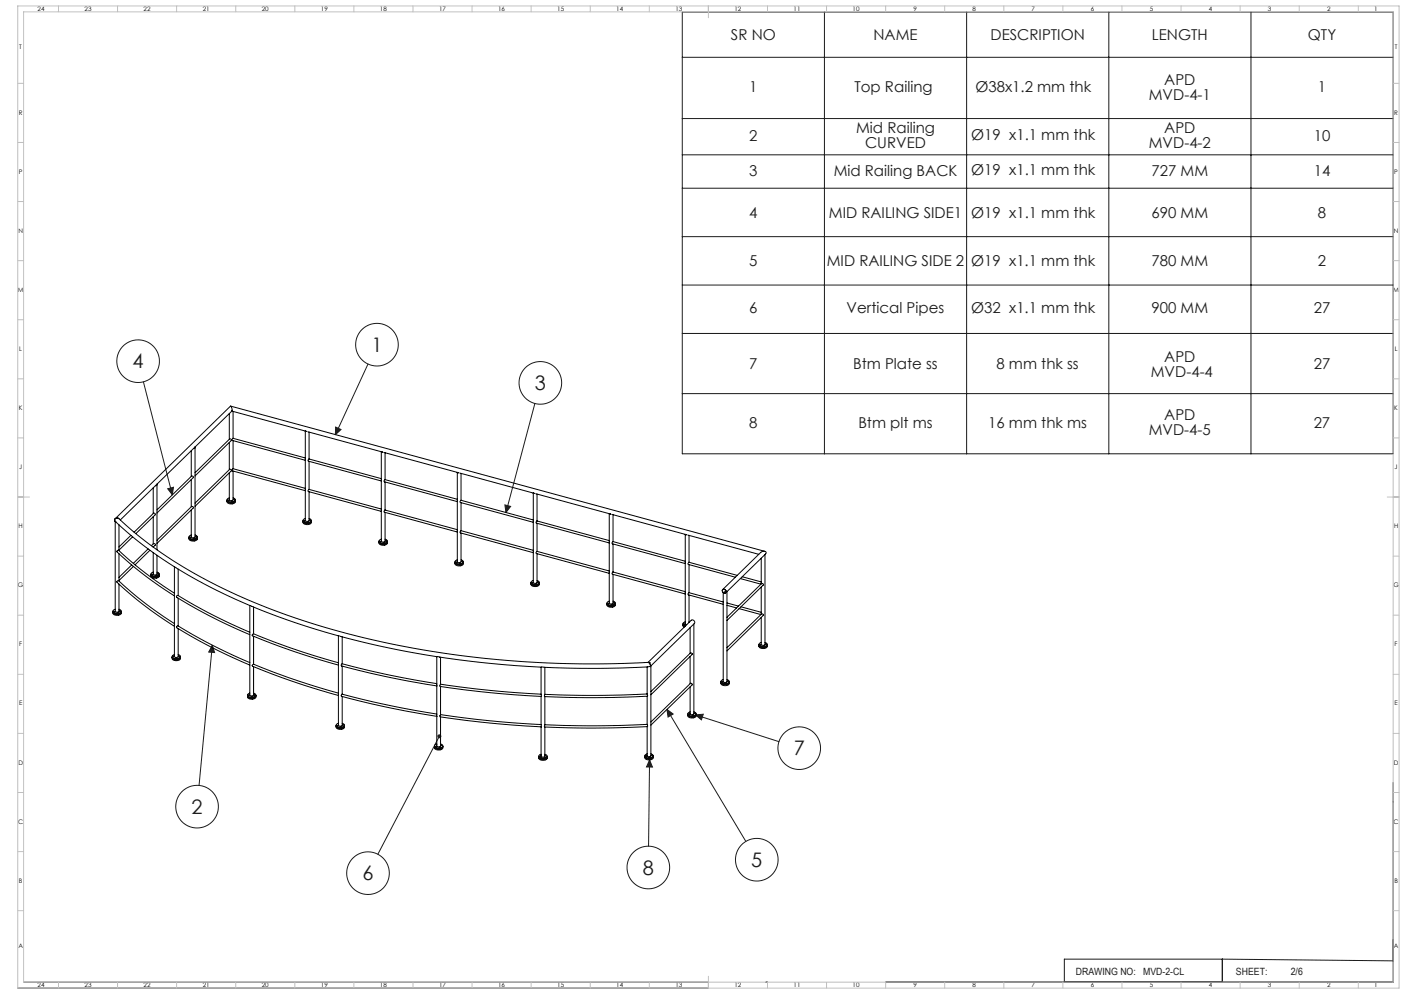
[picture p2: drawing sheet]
<svg xmlns="http://www.w3.org/2000/svg" width="1189mm" height="841mm" viewBox="0 0 1189 841" stroke-linecap="round" stroke-linejoin="round" font-family="sans-serif">
<g fill="none" stroke="#191924" stroke-width=".85">
<path d="M577 10h602v374h-602zM698 10v374M818 10v374M938 10v374M1059 10v374M577 48h602M577 100h602M577 131h602M577 159h602M577 200h602M577 241h602M577 282h602"/>
<path d="M311 308l-27 60M121 323l25 96M577 333h602M453 341l-25 93M284 361l5 2-5 5zM142 414l5-2-1 7zM427 427l5 1-4 6zM180 546l2 6h-5zM180 546l-12 119M564 600l67 112M564 600l6 4-5 3zM589 605l6-1-1 5z"/>
<path d="M589 605l70 22M372 623l-52 100M550 643l2 6h-5zM550 643l-1 73M1179 662v169h-430M1034 812h-133v19M1034 812v19M1034 812l145 1M15 836h584M20 831h579M648 831h1"/>
<circle cx="319" cy="292" r="18"/>
<circle cx="117" cy="306" r="18"/>
<circle cx="457" cy="324" r="18"/>
<circle cx="676" cy="633" r="18"/>
<circle cx="167" cy="683" r="18"/>
<circle cx="311" cy="739" r="18"/>
<circle cx="549" cy="734" r="18"/>
<circle cx="640" cy="727" r="18"/>
</g>
<g fill="none" stroke="#c0c0c0" stroke-width=".85">
<path d="M15 5h1169v831h-1169zM20 10h1159v821h-1159zM49 5v5M99 5v5M149 5v5M199 5v5M249 5v5M299 5v5M349 5v5M399 5v5M449 5v5M499 5v5"/>
<path d="M549 5v5M599 5v10M649 5v5M699 5v5M749 5v5M799 5v5M849 5v5M899 5v5M949 5v5M999 5v5M1049 5v5M1099 5v5"/>
<path d="M1149 5v5M15 71h5M1179 71h5M15 121h5M1179 121h5M15 171h5M1179 171h5M15 221h5M1179 221h5M15 271h5M1179 271h5M15 321h5"/>
<path d="M1179 321h5M15 371h5M1179 371h5M15 421h10M1174 421h10M15 471h5M1179 471h5M15 521h5M1179 521h5M15 571h5M1179 571h5M15 621h5"/>
<path d="M1179 621h5M15 671h5M1179 671h5M15 721h5M1179 721h5M15 771h5M1179 771h5M49 831v5M99 831v5M149 831v5M199 831v5M249 831v5"/>
<path d="M299 831v5M349 831v5M399 831v5M449 831v5M499 831v5M549 831v5M599 826v10M649 831v5M699 831v5M749 831v5M799 831v5M849 831v5"/>
<path d="M899 831v5M949 831v5M999 831v5M1049 831v5M1099 831v5M1149 831v5"/>
</g>
<path d="M284 361l5 2-5 5zM180 546l2 6h-5zM427 427l5 1-4 6zM589 605l6-1-1 5zM550 643l2 6h-5zM142 414l5-2-1 7zM564 600l6 4-5 3zM371 622v2l1 1 1-1v-1v-1l-1 1 1-2z" fill="#191924"/>
<g fill="none" stroke="#000" stroke-width=".85">
<path d="M194 350v22M195 344l452 122M196 348l63 17M197 348v23M165 378l-1 1M165 378v76l-1 1-2-1v-23M165 378v1h-1M194 374v23M197 371l-1 1 1 1 61 16M197 373v24M197 371l61 16M259 365h.1"/>
<path d="M260 365h-2v24M261 365l63 17M262 366v22M162 381v22M165 400l29-29 2 1v1l-31 30M197 399v24l-1 1-2-1v-23M197 397h-1l1 1 61 17M197 397l61 16M258 389v25M262 388l-1 1v1l62 17M262 390v24M262 388l61 17"/>
<path d="M323 382v1M324 382h-1v24M325 383l63 17M326 383v23M387 400h.1M388 400h-1v24M130 413v21M133 410l-1 1h1v-1v55M162 406v23M258 415v25l2 1 2-1v-24M258 414v1M262 414l-1 1v1l62 17"/>
<path d="M262 414l61 17M323 407v26M323 406v1M326 406l-1 1v1l62 16M326 408v24M326 406l61 16M389 400l63 17M390 401v22M451 417l1 1M453 417h-2v50M453 418l64 17M454 418v23"/>
<path d="M97 439l98-95 1 4-94 92M99 438l2 1a390 390 0 0 0 132 78l35 12 36 10 35 7 43 8 41 4 41 3 42 1 43-1M99 438h.1M99 438a1.6 1.6 0 0 0-2 1 1.6 1.6 0 0 0 1 2v76l1 1 2-1v-23M99 438a1.6 1.6 0 0 0-2 1 1.6 1.6 0 0 0 0 2M130 437v23M133 431l29-28h2l-1 1-30 30M162 429h1v1l-30 30M162 428l-29 29M165 426l29-29 2 1-31 30M192 423v2a4 4 0 0 0 7 0v-2M192 424a4 4 0 0 0 7 0 4 4 0 0 1-7 0z"/>
<path d="M193 423h1zM194 421a1.7 1.7 0 0 0-2 2 1.7 1.7 0 0 0 2 2h1a2.6 2.6 0 0 0 3 0 2.6 2.6 0 0 0 1-3l-2-1M258 439a1.7 1.7 0 0 0-2 2 1.7 1.7 0 0 0 3 1 2.9 2.9 0 0 0 4-2l-1-1M323 433v25l1 1 2-1v-24M326 432l-1 1 62 17M326 432l61 16M387 424v51l1 1 2-1v-24M390 423l-1 1 1 1 61 17M390 423l61 17M390 425v24M516 435v23M516 435h1"/>
<path d="M516 435h.1M518 435l63 17M519 435v23M98 441v1M98 442a308 308 0 0 0 50 38M101 444v22M111 453l-10 10M112 454l-11 11M113 450l17-16 1 1v1l-16 15M160 455a4 4 0 0 0 7 0 4 4 0 0 1-7 0zM160 454v2a4 4 0 0 0 7 0v-2M162 453a1.7 1.7 0 0 0-2 2 1.7 1.7 0 0 0 2 1h1a2.6 2.6 0 0 0 2 0 2.6 2.6 0 0 0 2-2l-2-1"/>
<path d="M256 441a4 4 0 0 0 7 0 4 4 0 0 1-7 0zM256 440v2a4 4 0 0 0 7 0v-2M321 458a4 4 0 0 0 7 0 4 4 0 0 1-7 0zM321 458v2a4 4 0 0 0 7 0v-2M323 456a1.7 1.7 0 0 0-2 2 1.7 1.7 0 0 0 2 2 2.9 2.9 0 0 0 5-3l-2-1M325 459h1zM390 449l-1 1 1 1 61 17M390 449l61 17M454 441v1v1l62 16M454 441l62 16M454 443v23M516 459v26"/>
<path d="M516 458v1M519 458l-1 1v1l62 17M519 458l61 17M580 452v1M581 452h-1v25M582 453l60 16M583 453v23M101 469v23M111 478l-10 11M113 479l-12 12M125 464l-12 13M127 466l-13 12"/>
<path d="M128 462l2-2h1v1l-1 2M130 468v18h1h2v-16M130 463h.1M148 480l2 1a540 540 0 0 0 136 57M148 480v75l1 1h2v-24M385 475v2a4 4 0 0 0 7 0v-2M385 476a4 4 0 0 0 7 0 4 4 0 0 1-7 0zM387 474a1.7 1.7 0 0 0-2 2 1.7 1.7 0 0 0 2 1h1a2.6 2.6 0 0 0 3 0 2.6 2.6 0 0 0 1-2l-2-1M451 468v25l2 1 1-1v-25M451 467v1M454 466v2l62 17M454 466l62 17"/>
<path d="M519 460v24M580 477v25M583 476l-1 1 1 1 39 10M583 476l41 11M583 478v23M644 472v22M647 470l-32 31v76h-1h-2v-76M128 486v1a4 4 0 0 0 7 0v-1M128 486a4 4 0 0 0 7 0 4 4 0 0 1-7 0zM129 486h.1M130 484a1.7 1.7 0 0 0-2 2 1.7 1.7 0 0 0 2 1h1a2.5 2.5 0 0 0 3-2l-1-1M132 487h1z"/>
<path d="M151 482v22M449 493a4 4 0 0 0 7 0 4 4 0 0 1-7 0zM449 493v1a4 4 0 0 0 7 0v-1M451 491a1.7 1.7 0 0 0-2 2 1.7 1.7 0 0 0 3 1v1a2.9 2.9 0 0 0 4-3l-2-1M453 494h1zM516 485v25l1 1 2-1v-24M519 484l-1 1v1l62 17M519 484l61 17M611 499a1.7 1.7 0 0 1 3 0 1.7 1.7 0 0 1-1 3 2.1 2.1 0 0 1-2-3zM612 499a1.6 1.6 0 0 1 2 0 1.6 1.6 0 0 1 0 2 1.6 1.6 0 0 1-2 0l-1-1zM612 499l32-32a2.3 2.3 0 0 1 2-1 2.3 2.3 0 0 1 2 2l-1 1v76l-1 1-2-1v-23M627 490l17 4"/>
<path d="M628 488l16 4M644 497v23M96 517v2a4 4 0 0 0 7 0v-2M96 518a4 4 0 0 0 7 0 4 4 0 0 1-7 0zM98 515a1.7 1.7 0 0 0-2 2 1.7 1.7 0 0 0 2 2 2.9 2.9 0 0 0 4-2l-1-2M100 519h.1M148 502a334 334 0 0 1-48-36h-1a237 237 0 0 0 43 34l6 4M151 506v24M211 512v76l2 1 2-1v-24M215 514v22M514 510v2a4 4 0 0 0 7 0v-2M514 511a4 4 0 0 0 7 0 4 4 0 0 1-7 0z"/>
<path d="M516 509a1.7 1.7 0 0 0-2 2 1.7 1.7 0 0 0 2 1 2.6 2.6 0 0 0 3 0 2.6 2.6 0 0 0 1-2l-1-1M519 510h1zM580 503v25l1 1M580 501v2M583 501l-1 2h1l29 8M583 501l29 8M583 503v24M612 501h1M614 500v1h-2M614 500h.1M615 501l-1 1M615 510l10 3"/>
<path d="M615 512l8 2M625 515l19 5M627 513l17 5M148 528a334 334 0 0 1-48-37l-1 1a237 237 0 0 0 43 34l6 4M211 535l-6-3a514 514 0 0 1-55-28l-1 1 1 1a447 447 0 0 0 61 31M215 536l32 13 39 12M215 536l-2 1 1 1 22 9 22 7 28 9M215 538v24M286 538v25M286 538l30 7 32 7 29 5 37 4 34 3 34 1h42l25-1M290 539v23M578 528v2l1 1"/>
<path d="M578 528l2 2M580 526a1.7 1.7 0 0 0-2 2 1.7 1.7 0 0 0 2 1M583 526h.1M584 531v22M587 528l-36 35M615 522l29-28h2v1l-31 30M146 556a4 4 0 0 0 7 0 4 4 0 0 1-7 0zM146 555v2a4 4 0 0 0 7 0v-2M146 555h1zM148 554a1.7 1.7 0 0 0-2 2 1.7 1.7 0 0 0 2 1 2.9 2.9 0 0 0 5-2l-2-1M149 557h1zM151 555l1 1z"/>
<path d="M370 556v24M373 556v23M584 555v23M615 548l29-29 2 1v1l-31 30M642 546a4 4 0 0 0 7 0 4 4 0 0 1-7 0zM642 545v2a4 4 0 0 0 7 0v-2M643 546h1zM644 544a1.7 1.7 0 0 0-2 1 1.8 1.8 0 0 0 3 2 2.8 2.8 0 0 0 4-3h-2M648 545h1zM211 561l-3-2a499 499 0 0 1-58-29l-1 1 1 1a447 447 0 0 0 61 31M215 562l32 12 39 12M215 562l-2 1a507 507 0 0 0 73 25"/>
<path d="M286 563v24M289 563h.1M289 563l43 11 38 6M290 562l39 9 41 7M290 562l-1 1M290 564v23M373 579l43 5 42 3M373 579l-1 1 1 1 23 3 30 3 32 2M458 564v25M461 565v23M548 564v25M548 560l37-35a2 2 0 0 1 2 0 2 2 0 0 1 1 2l-1 77-1 1-2-1v-23"/>
<path d="M549 561h.1M549 561l1 2v1v-1zM551 563v76l-2 1h-1v-25M551 563v1M610 577a4 4 0 0 0 7 0 4 4 0 0 1-7 0zM610 577v1a4 4 0 0 0 7 0v-1M612 575a1.7 1.7 0 0 0-2 2 1.7 1.7 0 0 0 3 1 2.7 2.7 0 0 0 4-2l-2-1M210 588v2a4 4 0 0 0 6 0v-2M210 589a4 4 0 0 0 6 0 4 4 0 0 1-6 0zM210 588h1zM211 586a1.7 1.7 0 0 0-1 2 1.7 1.7 0 0 0 2 2 2.6 2.6 0 0 0 3 0 2.6 2.6 0 0 0 1-3l-1-1M213 589h1z"/>
<path d="M215 588h1zM286 588v26h2h2v-25M286 587v1M290 587l39 10 41 7M290 587l-1 1v1l25 6 28 6 28 5M370 580v26M370 580h.1M373 581v24M458 589v26M458 589h.1M461 589v26M461 588v1"/>
<path d="M548 587l-43 1-44-1M548 589v24M548 589l-44 1-43-1M551 585l33-33 2 1v1l-35 34M284 614a4 4 0 0 0 8 0 4 4 0 0 1-8 0zM284 614v1a4 4 0 0 0 8 0v-1M285 614h1zM286 612a1.7 1.7 0 0 0-2 2 1.7 1.7 0 0 0 3 1 2.7 2.7 0 0 0 3 0 2.7 2.7 0 0 0 1-2l-1-1M288 615h1zM290 613h1zM370 606v25l1 1 2-1v-24M373 605l43 5 42 3"/>
<path d="M373 605l-1 1 1 1 23 3 30 3 32 2M458 615v25l1 1 2-1v-25M458 615h.1M548 613l-43 1-44-1M548 613v2M548 615l-44 1-43-1M551 611l33-33 2 1v1l-35 33M582 604v2a4 4 0 0 0 7 0v-2M582 605a4 4 0 0 0 7 0 4 4 0 0 1-7 0zM583 604h1zM584 602a1.7 1.7 0 0 0-2 2 1.7 1.7 0 0 0 2 2h1a2.7 2.7 0 0 0 4-3l-2-1M588 603v1z"/>
<path d="M368 632a4 4 0 0 0 7 0 4 4 0 0 1-7 0zM368 631v2a4 4 0 0 0 7 0v-2M370 629a1.7 1.7 0 0 0-2 2 1.7 1.7 0 0 0 2 2 2.7 2.7 0 0 0 3 0 2.7 2.7 0 0 0 1-3l-1-1M370 630h.1M456 640v2a4 4 0 0 0 7 0v-2M458 638a1.7 1.7 0 0 0-2 2 1.7 1.7 0 0 0 2 1l1 1a2.7 2.7 0 0 0 4-3l-2-1M458 639h-1h1M461 639h1h-1M546 639v2a4 4 0 0 0 7 0v-2M546 640h1zM548 638a1.7 1.7 0 0 0-2 2 1.7 1.7 0 0 0 2 1 2.6 2.6 0 0 0 3 0 2.6 2.6 0 0 0 1-2l-1-1M551 639h1z"/>
<path d="M456 640a4 4 0 0 0 7 0 4 4 0 0 1-7 0zM546 640a4 4 0 0 0 7 0 4 4 0 0 1-7 0zM549 641h1z"/>
<circle cx="196" cy="424" r=".4"/>
<circle cx="198" cy="422" r=".4"/>
<circle cx="262" cy="440" r=".4"/>
<circle cx="161" cy="455" r=".4"/>
<circle cx="164" cy="455" r=".4"/>
<circle cx="166" cy="454" r=".4"/>
<circle cx="258" cy="441" r=".4"/>
<circle cx="261" cy="441" r=".4"/>
<circle cx="322" cy="458" r=".4"/>
<circle cx="327" cy="457" r=".4"/>
<circle cx="386" cy="476" r=".4"/>
<circle cx="389" cy="476" r=".4"/>
<circle cx="391" cy="475" r=".4"/>
<circle cx="134" cy="485" r=".4"/>
<circle cx="450" cy="493" r=".4"/>
<circle cx="455" cy="492" r=".4"/>
<circle cx="97" cy="517" r=".4"/>
<circle cx="101" cy="517" r=".4"/>
<circle cx="515" cy="511" r=".4"/>
<circle cx="518" cy="511" r=".4"/>
<circle cx="579" cy="528" r=".4"/>
<circle cx="647" cy="546" r=".4"/>
<circle cx="611" cy="577" r=".4"/>
<circle cx="615" cy="578" r=".4"/>
<circle cx="616" cy="576" r=".4"/>
<circle cx="586" cy="605" r=".4"/>
<circle cx="369" cy="632" r=".4"/>
<circle cx="372" cy="632" r=".4"/>
<circle cx="373" cy="630" r=".4"/>
<circle cx="458" cy="641" r=".4"/>
<circle cx="461" cy="641" r=".4"/>
</g>
<g font-size="16.9" fill="#191924">
<text x="314" y="298">1</text>
<text x="112" y="312">4</text>
<text x="453" y="330">3</text>
<text x="672" y="639">7</text>
<text x="162" y="688">2</text>
<text x="636" y="733">5</text>
<text x="544" y="740">8</text>
<text x="307" y="745">6</text>
</g>
<g font-size="12.7" fill="#191924">
<text x="619" y="34">SR NO</text>
<text x="739" y="34">NAME</text>
<text x="838" y="34">DESCRIPTION</text>
<text x="975" y="34">LENGTH</text>
<text x="1107" y="34">QTY</text>
<text x="985" y="72">APD</text>
<text x="634" y="78">1</text>
<text x="723" y="78">Top Railing</text>
<text x="825" y="78">Ø38x1.2 mm thk</text>
<text x="1115" y="78">1</text>
<text x="972" y="84">MVD-4-1</text>
<text x="725" y="113">Mid Railing</text>
<text x="985" y="113">APD</text>
<text x="634" y="119">2</text>
<text x="822" y="119">Ø19 x1.1 mm thk</text>
<text x="1112" y="119">10</text>
<text x="732" y="126">CURVED</text>
<text x="972" y="126">MVD-4-2</text>
<text x="634" y="149">3</text>
<text x="706" y="149">Mid Railing BACK</text>
<text x="822" y="148">Ø19 x1.1 mm thk</text>
<text x="975" y="149">727 MM</text>
<text x="1112" y="149">14</text>
<text x="634" y="184">4</text>
<text x="701" y="184">MID RAILING SIDE1</text>
<text x="822" y="184">Ø19 x1.1 mm thk</text>
<text x="974" y="184">690 MM</text>
<text x="1115" y="184">8</text>
<text x="634" y="225">5</text>
<text x="700" y="225">MID RAILING SIDE 2</text>
<text x="822" y="225">Ø19 x1.1 mm thk</text>
<text x="974" y="225">780 MM</text>
<text x="1115" y="225">2</text>
<text x="634" y="265">6</text>
<text x="716" y="265">Vertical Pipes</text>
<text x="822" y="265">Ø32 x1.1 mm thk</text>
<text x="974" y="265">900 MM</text>
<text x="1112" y="265">27</text>
<text x="985" y="306">APD</text>
<text x="634" y="312">7</text>
<text x="722" y="312">Btm Plate ss</text>
<text x="843" y="312">8 mm thk ss</text>
<text x="1112" y="312">27</text>
<text x="974" y="319">MVD-4-4</text>
<text x="985" y="356">APD</text>
<text x="634" y="362">8</text>
<text x="726" y="362">Btm plt ms</text>
<text x="836" y="362">16 mm thk ms</text>
<text x="1112" y="362">27</text>
<text x="972" y="368">MVD-4-5</text>
</g>
<g font-size="8.5" fill="#191924">
<text x="910" y="825">DRAWING NO:</text>
<text x="967" y="825">MVD-2-CL</text>
<text x="1046" y="825">SHEET:</text>
<text x="1092" y="825">2/6</text>
</g>
<g font-size="5.3">
<text x="32" y="9">24</text>
<text x="72" y="9">23</text>
<text x="122" y="9">22</text>
<text x="172" y="9">21</text>
<text x="222" y="9">20</text>
<text x="272" y="9">19</text>
<text x="322" y="9">18</text>
<text x="372" y="9">17</text>
<text x="422" y="9">16</text>
<text x="472" y="9">15</text>
<text x="522" y="9">14</text>
<text x="572" y="9">13</text>
<text x="622" y="9">12</text>
<text x="672" y="9">11</text>
<text x="722" y="9">10</text>
<text x="773" y="9">9</text>
<text x="823" y="9">8</text>
<text x="873" y="9">7</text>
<text x="923" y="9">6</text>
<text x="973" y="9">5</text>
<text x="1023" y="9">4</text>
<text x="1073" y="9">3</text>
<text x="1123" y="9">2</text>
<text x="1163" y="9">1</text>
<text x="16" y="42">T</text>
<text x="1180" y="42">T</text>
<text x="16" y="97">R</text>
<text x="1180" y="97">R</text>
<text x="16" y="147">P</text>
<text x="1180" y="147">P</text>
<text x="16" y="197">N</text>
<text x="1180" y="197">N</text>
<text x="15" y="247">M</text>
<text x="1179" y="247">M</text>
<text x="16" y="297">L</text>
<text x="1180" y="297">L</text>
<text x="16" y="347">K</text>
<text x="1180" y="347">K</text>
<text x="16" y="397">J</text>
<text x="1180" y="397">J</text>
<text x="16" y="447">H</text>
<text x="1180" y="447">H</text>
<text x="15" y="497">G</text>
<text x="1179" y="497">G</text>
<text x="16" y="547">F</text>
<text x="1180" y="547">F</text>
<text x="16" y="597">E</text>
<text x="1180" y="597">E</text>
<text x="16" y="647">D</text>
<text x="1180" y="647">D</text>
<text x="15" y="697">C</text>
<text x="1179" y="697">C</text>
<text x="16" y="747">B</text>
<text x="1180" y="747">B</text>
<text x="16" y="802">A</text>
<text x="1180" y="802">A</text>
<text x="32" y="835">24</text>
<text x="72" y="835">23</text>
<text x="122" y="835">22</text>
<text x="172" y="835">21</text>
<text x="222" y="835">20</text>
<text x="272" y="835">19</text>
<text x="322" y="835">18</text>
<text x="372" y="835">17</text>
<text x="422" y="835">16</text>
<text x="472" y="835">15</text>
<text x="522" y="835">14</text>
<text x="572" y="835">13</text>
<text x="622" y="835">12</text>
<text x="672" y="835">11</text>
<text x="722" y="835">10</text>
<text x="773" y="835">9</text>
<text x="823" y="835">8</text>
<text x="873" y="835">7</text>
<text x="923" y="835">6</text>
<text x="973" y="835">5</text>
<text x="1023" y="835">4</text>
<text x="1073" y="835">3</text>
<text x="1123" y="835">2</text>
<text x="1163" y="835">1</text>
</g>
</svg>
